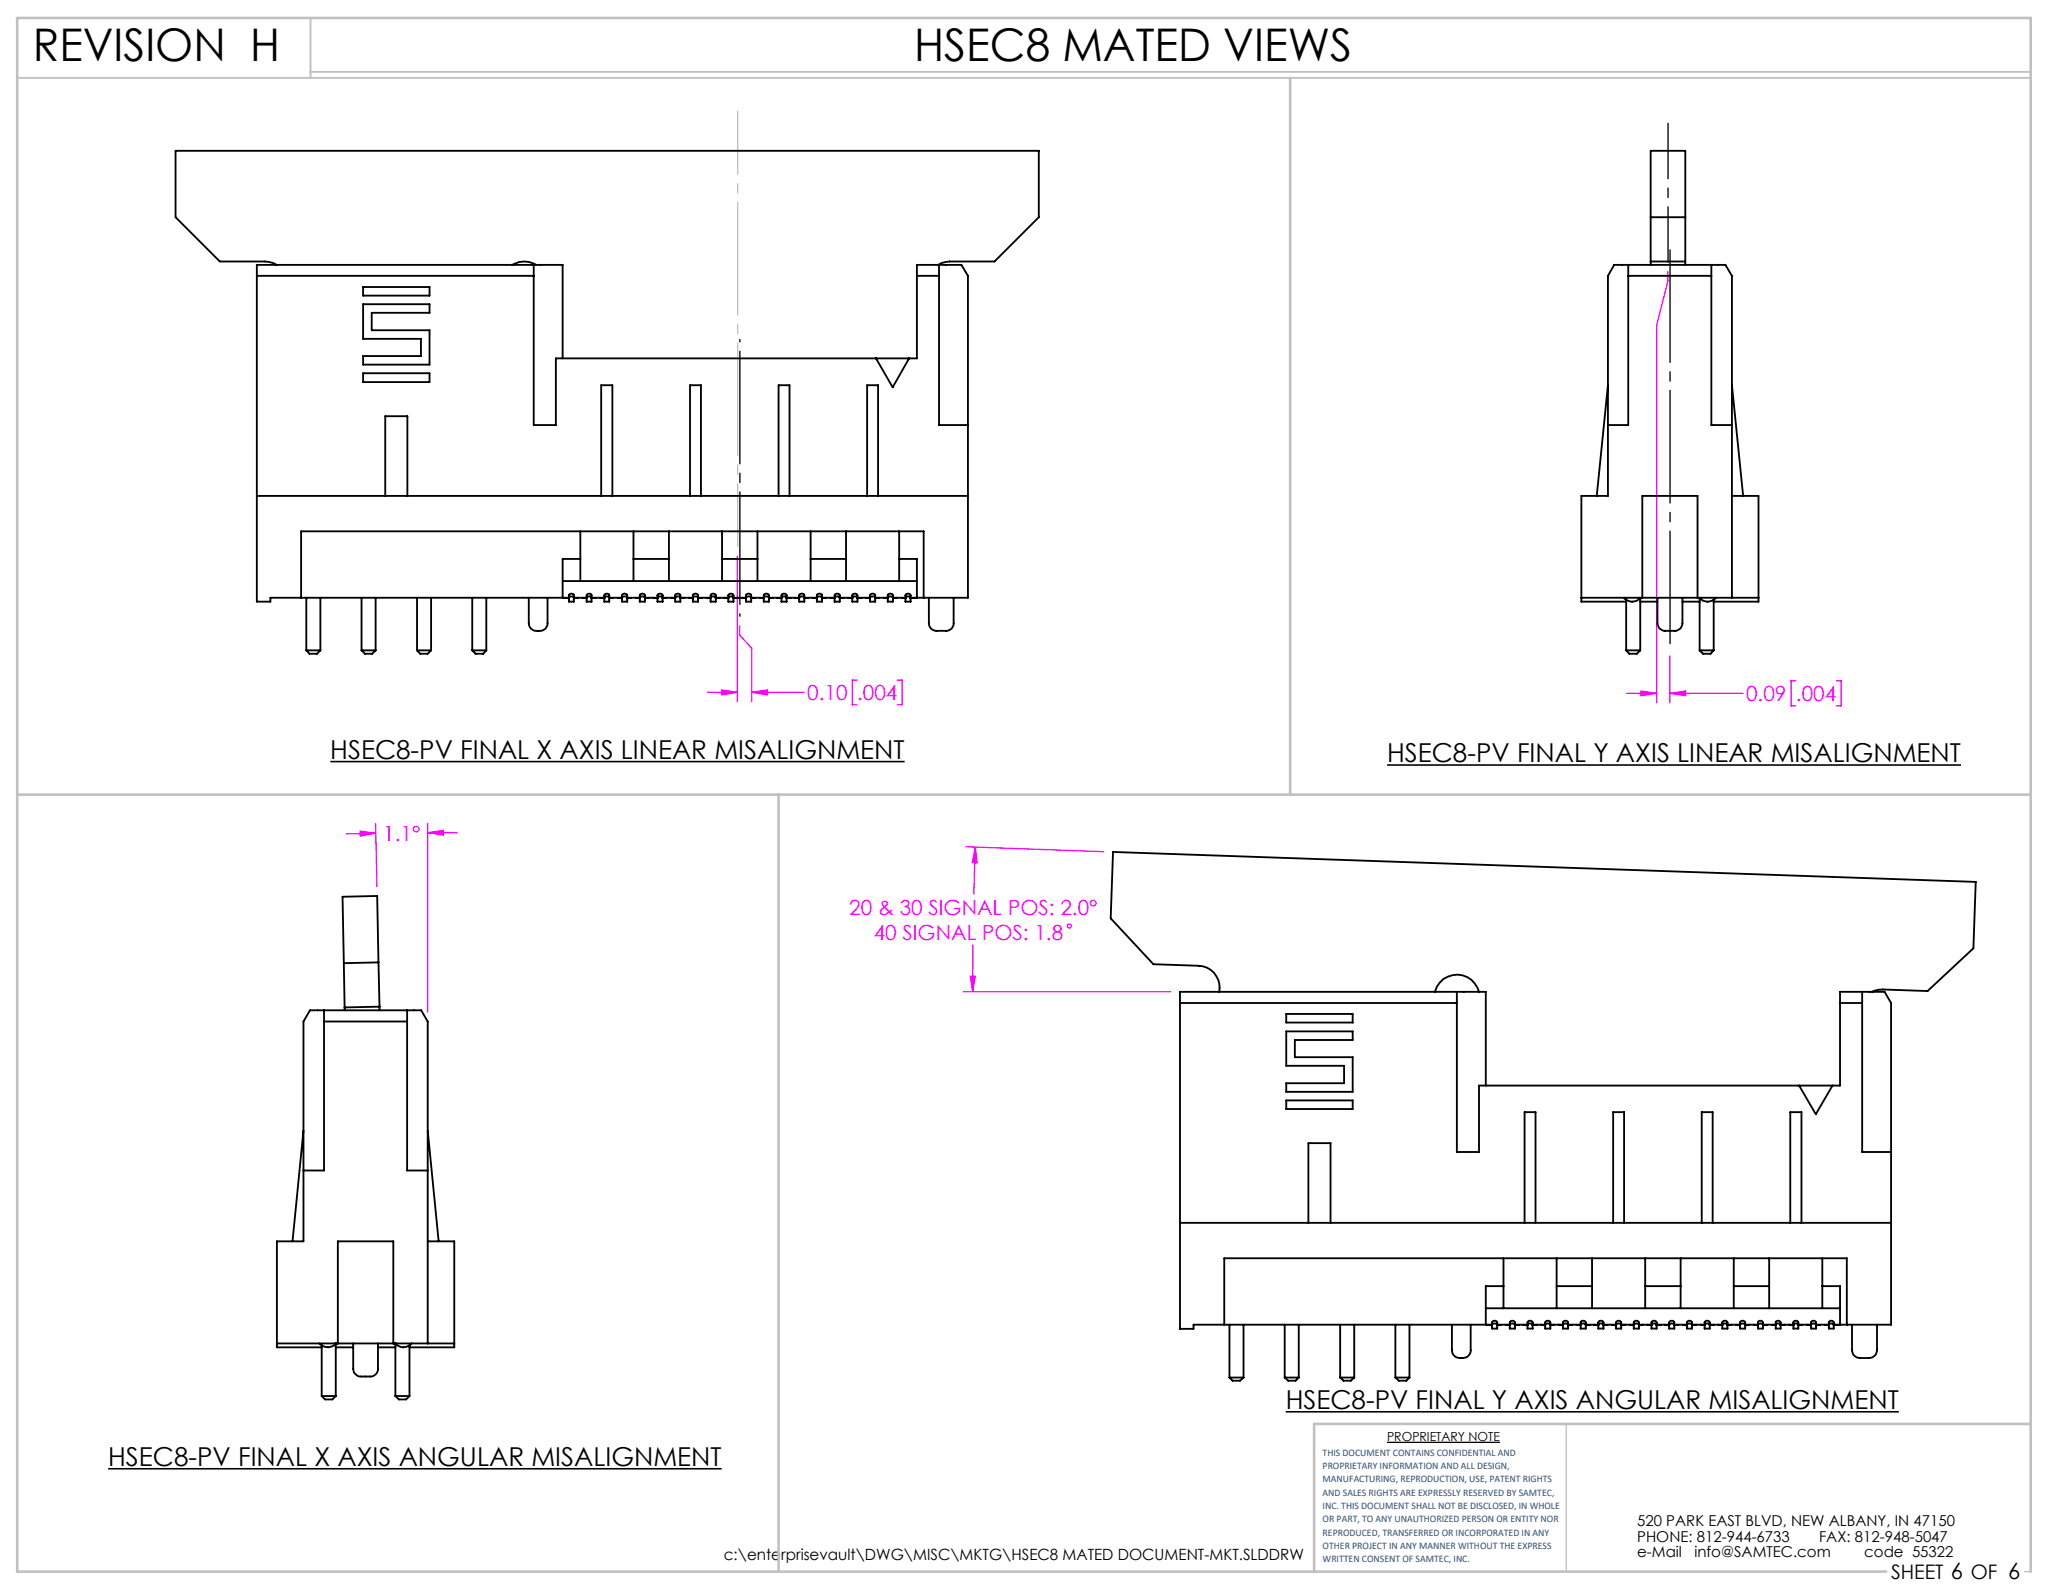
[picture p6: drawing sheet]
<svg xmlns="http://www.w3.org/2000/svg" width="279mm" height="216mm" viewBox="0 0 279 216" stroke-linecap="round" stroke-linejoin="round" font-family="sans-serif">
<path d="M187.9 195.4h15.2" fill="none" stroke="#000" stroke-width=".18"/>
<path d="M44.7 103.2h77.8M187.9 103.6h77.7M14.6 198.9h83.1M174.1 191.2h83.1" fill="none" stroke="#000" stroke-width=".21"/>
<g fill="none" stroke="#f0f" stroke-width=".18">
<path d="M225.9 36.8v1.3l-1.5 6v51.1M99.9 75.3v19.7M95.8 93.8h4.1M97.8 93.5l2.1 .3-2.1 .3zM100.2 84.8v1.2l1.6 1.8v7.2M101.8 93.8h7.1M101.8 93.8l2.1-.3v.6zM116.1 92.1h-.7v3.4h.7M121.5 92.1h.7v3.4h-.7M220.3 93.9h4.1M222.2 93.6l2.2 .3-2.2 .3zM226.2 93.9l2.1-.3v.6z"/>
<path d="M226.2 88.8v6.4M226.2 93.9h9.9M243.2 92.2h-.6v3.4h.6M248.7 92.2h.6v3.4h-.6M48.8 112.6l2.1 .3-2.1 .3zM50.9 111.6l.1 8.5M50.9 112.9l-4.1 .1M57.9 111.5v25.6M57.9 112.8l2.1-.3v.6zM57.9 112.8h4.1M130.8 114.7l18.7 .7M132.1 114.7l.2 2.2-.6-.1z"/>
<path d="M132.1 114.7l-.2 6.5M130.5 134.3h28M131.4 132.2h.7l-.4 2.1zM131.8 127.9l-.1 6.4"/>
<circle cx="144.8" cy="125.4" r=".28"/>
</g>
<path d="M100.2 83.5v-37.5" fill="none" stroke="#000" stroke-width=".18" stroke-dasharray="15.2 1.3 1.3 1.3" stroke-dashoffset="-1.6"/>
<path d="M225.9 35.5v-18.8" fill="none" stroke="#000" stroke-width=".18" stroke-dasharray="15.2 1.3 1.3 1.3" stroke-dashoffset="7.7"/>
<path d="M226.2 87.5v-54" fill="none" stroke="#000" stroke-width=".18" stroke-dasharray="15.2 1.3 1.3 1.3" stroke-dashoffset="-.4"/>
<path d="M99.9 74v-58.9" fill="none" stroke="#c0c0c0" stroke-width=".18" stroke-dasharray="15.2 1.3 1.3 1.3" stroke-dashoffset="6.7"/>
<path d="M212.1 192.9v20M274.2 212.9h.8" fill="none" stroke="#c0c0c0" stroke-width=".18"/>
<path d="M2.3 10.5h272.7M42.1 2.4v8.1M42.1 9.7h232.9" fill="none" stroke="#c0c0c0" stroke-width=".25"/>
<path d="M174.7 10.5v97.1M2.3 107.6h272.7M105.4 107.6v105.3M275 192.9h-97v20M255.4 212.9h-253.1v-210.5h272.7v210.5" fill="none" stroke="#c0c0c0" stroke-width=".35"/>
<g fill="#f0f">
<path d="M222.2 93.6l2.2 .3-2.2 .3zM226.2 93.9l2.1-.3v.6zM57.9 112.8l2.1-.3v.6zM48.8 112.6l2.1 .3-2.1 .3zM132.1 114.7l.2 2.2-.6-.1zM131.4 132.2h.7l-.4 2.1z"/>
<path d="M97.8 93.5l2.1 .3-2.1 .3zM101.8 93.8l2.1-.3v.6z"/>
</g>
<g fill="none" stroke="#000" stroke-width=".25">
<path d="M34.8 37.4h37.5M37.5 35.9l-.5-.3-1.1-.2h-6.1l-6-6v-9h116.9v9l-6 6h-6.1l-1.1 .2-.4 .3M49.2 38.9h9v1.1h-9zM69.4 35.9a3 3 0 0 1 3.2 0M72.3 35.9h3.9v12.6M72.3 35.9h-37.5v45.6h1.8v-.5h40.4M72.3 35.9v21.7h3v-9.1h48.9v-12.6h3M124.2 37.4h3M127.2 35.9h3l.9 1.5v43.6h-7.8M127.2 35.9v21.7h3.9M220.5 35.9h-1.9l-.8 1.5v29.8h-3.6v14.3h6M220.5 37.4h11.3"/>
<path d="M220.5 35.9v21.7h-2.7M220.5 35.9h11.3M223.6 35.4v.5M223.6 35.4h4.6M223.6 35.4v-15h4.6v15M223.6 29.4h4.6M228.2 35.4v.5M231.8 35.9h1.9l.9 1.5v43.6M231.8 35.9v21.7h2.8M49.2 41.2h9v1.2h-7.9v2.3h7.9v4.7h-9v-1.2h7.8v-2.3h-7.8zM49.2 50.6h9v1.2h-9zM118.6 48.5l2.3 4 2.2-4"/>
<path d="M217.8 52.2l-1.5 15M234.6 52.2l1.5 15M34.8 67.2h96.3M52.2 67.2v-10.8h3v10.8M76.2 78.7h48M78.6 75.7h-2.4v5.3M78.6 72v6.7M81.4 67.2v-15h1.5v15M85.8 75.7h4.8M85.8 72v6.7M90.6 72v6.7M93.5 67.2v-15h1.4v15"/>
<path d="M97.8 75.7h4.8M97.8 72v6.7M102.6 72v6.7M105.4 67.2v-15h1.5v15M109.8 75.7h4.8M109.8 72v6.7M114.6 72v6.7M117.4 67.2v-15h1.5v15M121.8 75.7h2.4v5.3M121.8 72v6.7M234.6 67.2h3.6v14.3h-6.1M40.8 81v-9h84.3v9"/>
<path d="M41.5 88.1h1.9M41.5 81v7.1M41.5 88.1l.4 .4h1l.5-.4M43.4 81v7.1M49 88.1h1.9M49 81v7.1M49 88.1l.4 .4h1l.5-.4M50.9 81v7.1M56.5 88.1h1.9M56.5 81v7.1M56.5 88.1l.4 .4h1l.5-.4M58.4 81v7.1"/>
<path d="M64 88.1h1.9M64 81v7.1M64 88.1l.4 .4h1l.5-.4M65.9 81v7.1M71.6 81v3.4a1.02 1.02 0 0 0 1.1 1M72.8 85.4h.2M74.2 81v3.4a.97 .97 0 0 1-1.1 1M76.5 81h.5M77 81a.35 .35 0 0 1 .4-.2 .35 .35 0 0 1 .3 .2M77.2 80.5l.2-.1 .3 .1v1h-.7v-.9zM77.7 81h1.7M77.8 81h.4"/>
<path d="M78.9 81h.5M79.4 81a.35 .35 0 0 1 .4-.2 .35 .35 0 0 1 .3 .2M79.5 80.5l.3-.1 .3 .1v1h-.7zM80.1 81h1.7M80.2 81h.4M81.3 81h.5M81.8 81a.35 .35 0 0 1 .4-.2 .35 .35 0 0 1 .3 .2M82 80.5l.2-.1 .3 .1v1h-.7v-.9zM82.5 81h1.7M82.5 81h.5M83.7 81h.5M84.2 81a.38 .38 0 0 1 .4-.2 .38 .38 0 0 1 .3 .2"/>
<path d="M84.3 80.5l.3-.1 .3 .1v1h-.7v-.9zM84.9 81h1.7M85.4 81h-.5M86.1 81h.5M86.6 81a.38 .38 0 0 1 .4-.2 .38 .38 0 0 1 .3 .2M86.7 80.5l.3-.1 .3 .1v1h-.7zM87.3 81h1.7M87.8 81h-.5M88.5 81h.5M89 81a.38 .38 0 0 1 .4-.2 .38 .38 0 0 1 .3 .2M89.1 80.5l.3-.1 .3 .1v1h-.7zM89.7 81h1.7"/>
<path d="M90.2 81h-.5M90.9 81h.5M91.4 81a.38 .38 0 0 1 .4-.2 .38 .38 0 0 1 .3 .2M91.5 80.5l.3-.1 .3 .1v1h-.7zM92.1 81h1.7M92.6 81h-.5M93.3 81h.5M93.8 81a.38 .38 0 0 1 .4-.2 .38 .38 0 0 1 .3 .2M93.9 80.5l.3-.1 .3 .1v1h-.7zM94.5 81h1.7M95.1 81h-.6M95.7 81h.5"/>
<path d="M96.2 81a.38 .38 0 0 1 .4-.2 .38 .38 0 0 1 .3 .2M96.3 80.5l.3-.1 .3 .1v1h-.7v-.9zM96.9 81h1.7M97.5 81h-.6M98.1 81h.5M98.6 81a.38 .38 0 0 1 .4-.2 .38 .38 0 0 1 .3 .2M98.7 80.5l.3-.1 .3 .1v1h-.7zM99.3 81h1.7M99.9 81h-.6M100.5 81h.5M101 81a.38 .38 0 0 1 .4-.2 .38 .38 0 0 1 .3 .2M101.1 80.5l.3-.1 .3 .1v1h-.7v-.9z"/>
<path d="M101.7 81h1.7M102.3 81h-.6M102.9 81h.5M103.4 81a.38 .38 0 0 1 .4-.2 .38 .38 0 0 1 .3 .2M103.5 80.5l.3-.1 .3 .1v1h-.7v-.9zM104.1 81h1.7M104.7 81h-.6M105.3 81h.5M105.8 81a.38 .38 0 0 1 .4-.2 .38 .38 0 0 1 .3 .2M105.9 80.5l.3-.1 .3 .1v1h-.7zM106.5 81h1.7M107.1 81h-.6"/>
<path d="M107.7 81h.5M108.2 81a.38 .38 0 0 1 .4-.2 .38 .38 0 0 1 .3 .2M108.3 80.5l.3-.1 .3 .1v1h-.7v-.9zM108.9 81h1.7M109.5 81h-.6M110.1 81h.5M110.6 81a.38 .38 0 0 1 .4-.2 .38 .38 0 0 1 .3 .2M110.7 80.5l.3-.1 .3 .1v1h-.7zM111.3 81h1.7M111.9 81h-.6M112.5 81h.5M113 81a.38 .38 0 0 1 .4-.2 .38 .38 0 0 1 .3 .2"/>
<path d="M113.1 80.5l.3-.1 .3 .1v1h-.7v-.9zM113.7 81h1.7M114.3 81h-.6M114.9 81h.5M115.4 81a.38 .38 0 0 1 .4-.2 .38 .38 0 0 1 .3 .2M115.5 80.5l.3-.1 .3 .1v1h-.7v-.9zM116.1 81h1.7M116.7 81h-.6M117.3 81h.5M117.8 81a.38 .38 0 0 1 .4-.2 .38 .38 0 0 1 .3 .2M117.9 80.5l.3-.1 .3 .1v1h-.7v-.9zM118.5 81h1.7"/>
<path d="M119.1 81h-.6M119.7 81h.5M120.2 81a.38 .38 0 0 1 .4-.2 .38 .38 0 0 1 .3 .2M120.3 80.5l.3-.1 .3 .1v1h-.7zM120.9 81h1.7M121.5 81h-.6M122.1 81h.5M122.6 81a.38 .38 0 0 1 .4-.2 .38 .38 0 0 1 .3 .2M122.7 80.5l.3-.1 .3 .1v1h-.7v-.9zM123.9 81h-.6M125.8 81v3.4a1.13 1.13 0 0 0 1.4 1h.3a1.33 1.33 0 0 0 1.7-.8v-3.6M214.2 81h24"/>
<path d="M220 81a1.43 1.43 0 0 0 2.1 0v7.1M220.2 88.1h1.9M220.2 88.1l.5 .4h1l.4-.4M220.2 81.2v6.9M222.1 81h.3M222.1 81.5h2.4M222.4 81v-13.8h7.5v13.8M224.5 81v3.4a1.17 1.17 0 0 0 1.4 1h.3a1.72 1.72 0 0 0 1.5-.4l.2-.6v-3.4M227.9 81.5h2.3M229.9 81h.4M230.2 88.1h1.9M230.2 88.1l.4 .4h1.1l.4-.4"/>
<path d="M232.1 81.2v6.9M232.4 81a1.45 1.45 0 0 1-2.2 0v7.1M43.9 136.8h-1.9l-.9 1.6v29.7h-3.6v14.4h6.1M43.9 136.8v21.7h-2.8M43.9 138.4h11.2M43.9 136.8h11.2M46.7 136.5v.3M51.3 130.4l-4.7 .1M51.3 130.4l-.2-9-4.7 .1 .3 15M51.3 130.4l.1 5.9M51.4 136.3v.5M51.4 136.3l-4.7 .2"/>
<path d="M55.1 136.8h1.9l.9 1.6v43.6M55.1 136.8v21.7h2.8M159.8 135.9h37.5M165.1 134.3a2.99 2.99 0 0 0-2.8-3.5l-6.1-.2-5.8-6.2 .3-9 116.9 4.1-.3 8.9-6.2 5.8-6.1-.2-.6 .1-.9 .2M174.2 137.3h9v1.2h-9zM174.2 139.7h9v1.2h-7.8v2.3h7.8v4.7h-9v-1.2h7.8v-2.3h-7.8zM194.3 134.3a3.1 3.1 0 0 1 3-2.3 3.1 3.1 0 0 1 3 2.3M197.3 134.3h3.9v12.7M197.3 134.3h-37.5v45.7h1.8v-.6h40.5M197.3 134.3v21.7h3v-9h48.9v-12.7h3M249.2 135.9h3M252.2 134.3h3l.9 1.6v43.5h-7.7"/>
<path d="M252.2 134.3v21.7h3.9M41.1 153.1l-1.5 15M57.9 153.1l1.5 15M174.2 149h9v1.2h-9zM243.7 147l2.2 3.9 2.3-3.9M57.9 168.1h3.6v14.4h-6M159.8 165.6h96.3M165.8 179.4v-9h84.3v9M166.5 179.4v7.2M168.4 179.4v7.2M174 179.4v7.2M175.9 179.4v7.2"/>
<path d="M177.2 165.6v-10.8h3v10.8M181.5 179.4v7.2M183.4 179.4v7.2M189 179.4v7.2M190.9 179.4v7.2M196.6 179.4v3.5a1.09 1.09 0 0 0 1.1 1M199.2 179.4v3.5a1.02 1.02 0 0 1-1 1M201.2 177.2h48M201.5 179.4l.6 .1M202.1 179.5a.38 .38 0 0 1 .3-.3 .38 .38 0 0 1 .4 .3M202.2 179l.4-.1 .1 .1 .1 1h-.7v-.9zM202.8 179.4h1.7"/>
<path d="M203.3 179.4l-.5 .1M203.6 174.2h-2.4v5.2M203.6 170.4v6.8M203.9 179.4l.6 .1M204.5 179.5a.38 .38 0 0 1 .3-.3 .38 .38 0 0 1 .4 .3M204.5 179l.2-.1h.3l.1 .1 .1 1h-.7zM205.2 179.4h1.7M205.7 179.4l-.5 .1M206.3 179.4l.6 .1M206.5 165.6v-15h1.5v15M206.9 179.5a.38 .38 0 0 1 .3-.3 .38 .38 0 0 1 .4 .3M207 179l.4-.1 .1 .1 .1 1h-.7v-.9z"/>
<path d="M207.6 179.4h1.7M208.1 179.4l-.5 .1M208.7 179.4l.6 .1M209.3 179.5a.38 .38 0 0 1 .3-.3 .38 .38 0 0 1 .4 .3M209.4 179l.4-.1 .1 .1 .1 1h-.7v-.9zM210 179.4h1.7M210.5 179.4l-.5 .1M210.8 174.2h4.8M210.8 170.4v6.8M211.1 179.4l.6 .1M211.7 179.5a.38 .38 0 0 1 .3-.3 .38 .38 0 0 1 .4 .3M211.7 179l.2-.1h.3l.1 .1 .1 1h-.7z"/>
<path d="M212.4 179.4h1.7M212.9 179.4l-.5 .1M213.5 179.4l.6 .1M214.1 179.5a.38 .38 0 0 1 .3-.3 .38 .38 0 0 1 .4 .3M214.1 179l.2-.1h.3l.1 .1 .1 1h-.7zM214.8 179.4h1.7M215.3 179.4l-.5 .1M215.6 170.4v6.8M215.9 179.4l.6 .1M216.5 179.5a.38 .38 0 0 1 .3-.3 .38 .38 0 0 1 .4 .3M216.5 179l.2-.1h.3l.1 .1 .1 1h-.7zM217.2 179.4h1.7"/>
<path d="M217.7 179.4l-.5 .1M218.3 179.4l.6 .1M218.5 165.6v-15h1.5v15M218.9 179.5a.38 .38 0 0 1 .3-.3 .38 .38 0 0 1 .4 .3M218.9 179l.2-.1h.3l.1 .1 .1 1h-.7zM219.6 179.4h1.7M220.1 179.4l-.5 .1M220.7 179.4l.6 .1M221.3 179.5a.38 .38 0 0 1 .3-.3 .38 .38 0 0 1 .4 .3M221.4 179l.4-.1 .1 .1 .1 1h-.7v-.9zM222 179.4h1.7M222.5 179.4l-.5 .1"/>
<path d="M222.8 174.2h4.8M222.8 170.4v6.8M223.1 179.4l.6 .1M223.7 179.5a.38 .38 0 0 1 .3-.3 .38 .38 0 0 1 .4 .3M223.7 179l.2-.1h.3l.1 .1 .1 1h-.7zM224.4 179.4h1.7M224.9 179.4l-.5 .1M225.5 179.4l.6 .1M226.1 179.5a.38 .38 0 0 1 .3-.3 .38 .38 0 0 1 .4 .3M226.2 179l.4-.1 .1 .1 .1 1h-.7v-.9zM226.8 179.4h1.7M227.3 179.4l-.5 .1"/>
<path d="M227.6 170.4v6.8M228 179.4l.5 .1M228.5 179.5a.38 .38 0 0 1 .3-.3 .38 .38 0 0 1 .4 .3M228.6 179l.4-.1 .1 .1 .1 1h-.7v-.9zM229.2 179.4h1.7M229.7 179.4l-.5 .1M230.4 179.4l.5 .1M230.5 165.6v-15h1.5v15M230.9 179.5a.38 .38 0 0 1 .3-.3 .38 .38 0 0 1 .4 .3M230.9 179l.2-.1h.3l.1 .1 .1 1h-.7zM231.6 179.4h1.7M232.1 179.4l-.5 .1"/>
<path d="M232.8 179.4l.5 .1M233.3 179.5a.38 .38 0 0 1 .3-.3 .38 .38 0 0 1 .4 .3M233.4 179l.4-.1 .1 .1 .1 1h-.7v-.9zM234 179.4h1.7M234.5 179.4l-.5 .1M234.8 174.2h4.8M234.8 170.4v6.8M235.2 179.4l.5 .1M235.7 179.5a.38 .38 0 0 1 .3-.3 .38 .38 0 0 1 .4 .3M235.7 179l.2-.1h.2l.2 .1 .1 1h-.7zM236.4 179.4h1.7M236.9 179.4l-.5 .1"/>
<path d="M237.6 179.4h.5M238.1 179.5a.35 .35 0 0 1 .3-.3 .35 .35 0 0 1 .4 .3M238.2 179l.3-.1 .2 .1 .1 1h-.7zM238.8 179.4h1.7M239.3 179.4l-.5 .1M239.6 170.4v6.8M240 179.4h.5M240.5 179.5a.35 .35 0 0 1 .3-.3 .35 .35 0 0 1 .4 .3M240.6 179l.3-.1 .2 .1 .1 1h-.7zM241.2 179.4h1.7M241.7 179.4l-.5 .1M242.4 179.4h.5"/>
<path d="M242.5 165.6v-15h1.5v15M242.9 179.5a.35 .35 0 0 1 .3-.3 .35 .35 0 0 1 .4 .3M243 179l.3-.1 .2 .1 .1 1h-.7zM243.6 179.4h1.7M244.1 179.4l-.5 .1M244.8 179.4l.5 .1M245.3 179.5a.35 .35 0 0 1 .3-.3 .35 .35 0 0 1 .4 .3M245.3 179l.2-.1h.2l.2 .1 .1 1h-.7zM246 179.4h1.7M246.5 179.4l-.5 .1M246.8 174.2h2.4v5.2M246.8 170.4v6.8"/>
<path d="M247.2 179.4l.5 .1M247.7 179.5a.35 .35 0 0 1 .3-.3 .35 .35 0 0 1 .4 .3M247.7 179l.2-.1h.2l.2 .1 .1 1h-.7zM248.9 179.4l-.5 .1M250.8 179.4v3.5a1.17 1.17 0 0 0 1.5 1h.2a1.37 1.37 0 0 0 1.7-.8v-3.7M37.5 182h24M43.3 182a1.45 1.45 0 0 0 2.2 0v7.1M43.6 189.1h1.9M43.6 189.1l.4 .4h1l.5-.4M43.6 182.2v6.9M45.5 182.5h2.3M45.8 182v-13.9h7.5v13.9"/>
<path d="M47.8 182v3.4a1.13 1.13 0 0 0 1.5 1h.2a1.32 1.32 0 0 0 1.7-.8v-3.6M51.2 182.5h2.4M53.5 182a1.45 1.45 0 0 0 2.2 0M53.6 189.1h1.9M53.6 182v7.1M53.6 189.1l.4 .4h1l.5-.4M55.5 182.2v6.9M166.5 186.6l.4 .4h1.1l.4-.4M166.5 186.6h1.9M174 186.6l.4 .4h1.1l.4-.4M174 186.6h1.9M181.5 186.6l.5 .4h1l.4-.4"/>
<path d="M181.5 186.6h1.9M189 186.6l.4 .4h1.1l.4-.4M189 186.6h1.9M197.8 183.9h.2"/>
</g>
<g font-size="6.1">
<text x="4.4" y="8.2">REVISION H</text>
<text x="123.8" y="8.3">HSEC8 MATED VIEWS</text>
</g>
<g font-size="3.5">
<text x="44.7" y="102.8">HSEC8-PV FINAL X AXIS LINEAR MISALIGNMENT</text>
<text x="187.9" y="103.2">HSEC8-PV FINAL Y AXIS LINEAR MISALIGNMENT</text>
<text x="174.1" y="190.8">HSEC8-PV FINAL Y AXIS ANGULAR MISALIGNMENT</text>
<text x="14.6" y="198.6">HSEC8-PV FINAL X AXIS ANGULAR MISALIGNMENT</text>
</g>
<g font-size="2.8" fill="#f0f">
<text x="109.3" y="94.8">0.10</text>
<text x="116.1" y="94.8">.004</text>
<text x="236.5" y="95">0.09</text>
<text x="243.2" y="95">.004</text>
<text x="51.9" y="113.8">1.1°</text>
<text x="115" y="123.9">20 &amp; 30 SIGNAL POS: 2.0°</text>
<text x="118.3" y="127.3">40 SIGNAL POS: 1.8</text>
</g>
<text font-size="2.7" x="256.1" y="213.9">SHEET 6 OF 6</text>
<text font-size="2.1" x="98" y="211.3">c:\enterprisevault\DWG\MISC\MKTG\HSEC8 MATED DOCUMENT-MKT.SLDDRW</text>
<g font-size="2">
<text x="221.7" y="206.6">520 PARK EAST BLVD, NEW ALBANY, IN 47150</text>
<text x="221.7" y="208.8">PHONE: 812-944-6733</text>
<text x="246.4" y="208.8">FAX: 812-948-5047</text>
<text x="221.7" y="211">e-Mail</text>
<text x="229.5" y="211">info@SAMTEC.com</text>
<text x="252.5" y="211">code 55322</text>
</g>
<text font-size="1.7" x="187.9" y="195.2">PROPRIETARY NOTE</text>
<g font-size="1.4" fill="#1f497d">
<text x="179.1" y="197.2">THIS DOCUMENT CONTAINS CONFIDENTIAL AND</text>
<text x="179.1" y="199">PROPRIETARY INFORMATION AND ALL DESIGN,</text>
<text x="179.1" y="200.8">MANUFACTURING, REPRODUCTION, USE, PATENT RIGHTS</text>
<text x="179.1" y="202.6">AND SALES RIGHTS ARE EXPRESSLY RESERVED BY SAMTEC,</text>
<text x="179.1" y="204.4">INC. THIS DOCUMENT SHALL NOT BE DISCLOSED, IN WHOLE</text>
<text x="179.1" y="206.2">OR PART, TO ANY UNAUTHORIZED PERSON OR ENTITY NOR</text>
<text x="179.1" y="208">REPRODUCED, TRANSFERRED OR INCORPORATED IN ANY</text>
<text x="179.1" y="209.8">OTHER PROJECT IN ANY MANNER WITHOUT THE EXPRESS</text>
<text x="179.1" y="211.6">WRITTEN CONSENT OF SAMTEC, INC.</text>
</g>
</svg>
